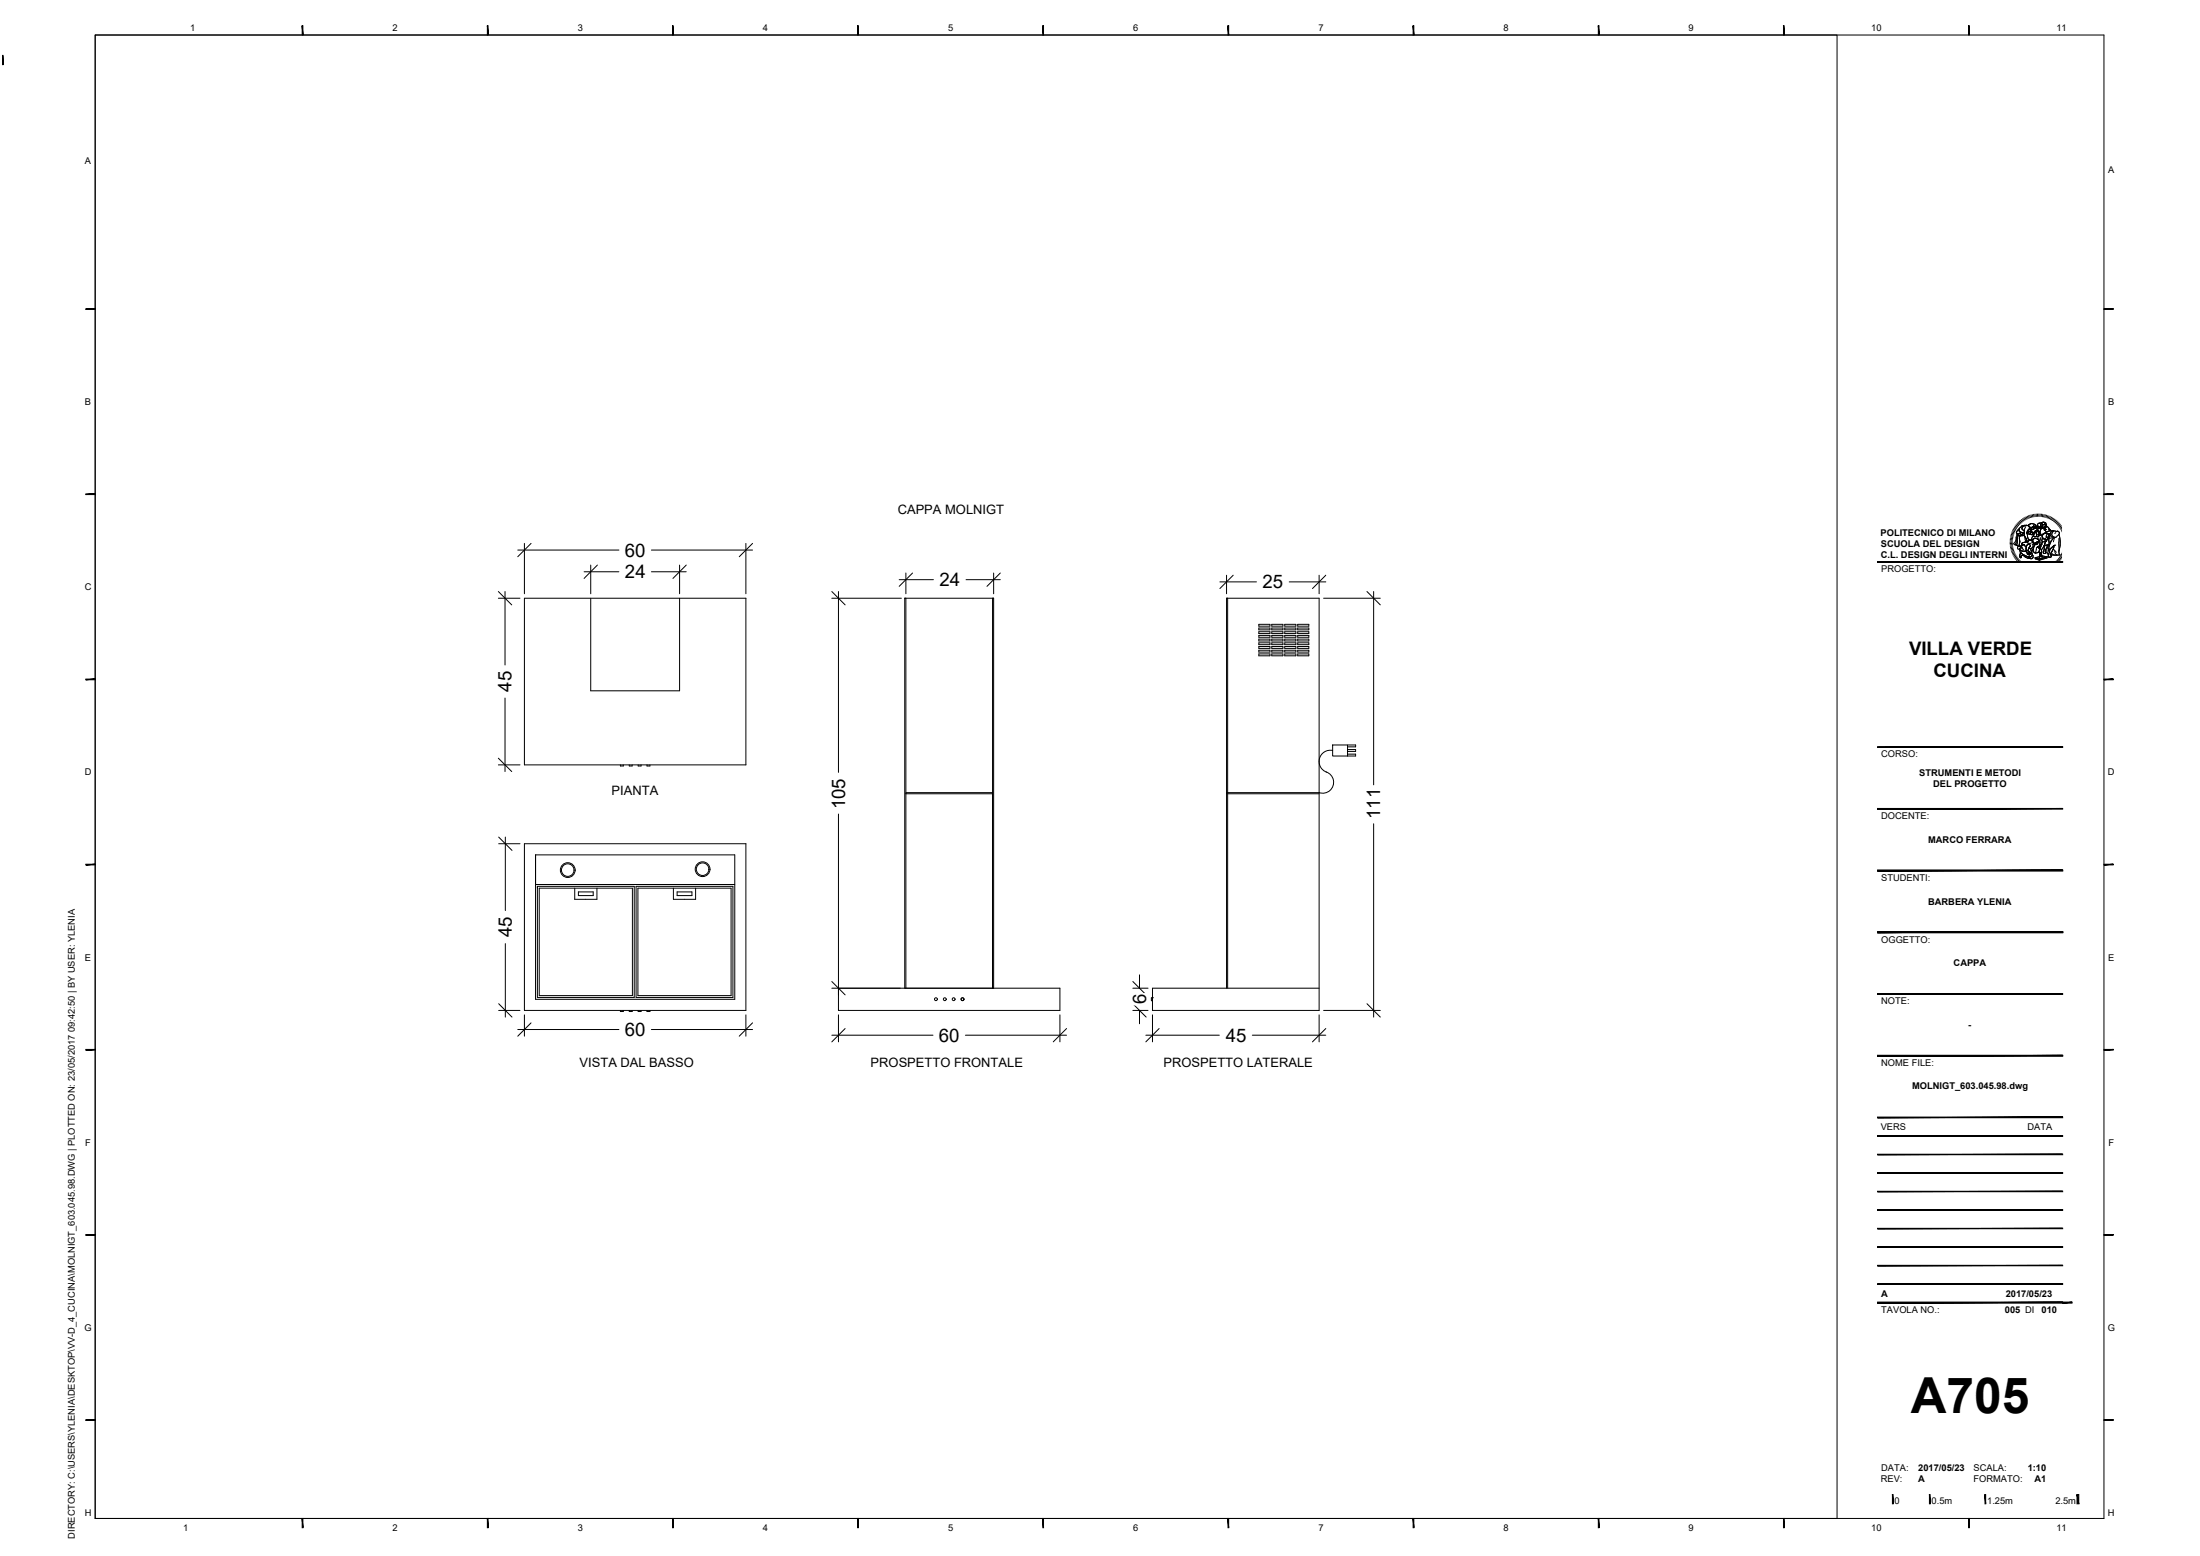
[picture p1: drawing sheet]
<svg xmlns="http://www.w3.org/2000/svg" width="594mm" height="420mm" viewBox="0 0 594 420" stroke-linecap="round" stroke-linejoin="round" font-family="sans-serif">
<!-- layer: ARREDI -->
<g fill="none" stroke="#000" stroke-width=".27">
<path d="M141.6 161.5h59.8v45h-59.8zM159.5 161.5v25h24v-25M244.6 161.5v105.3M268 161.5v105.3M331.5 161.5v105.3M339.9 168.6h3v.5h-3zM339.9 169.6h3v.5h-3zM339.9 170.6h3v.5h-3zM339.9 171.6h3v.5h-3zM339.9 172.6h3v.5h-3zM339.9 173.6h3v.5h-3zM339.9 174.6h3v.5h-3z"/>
<path d="M339.9 175.6h3v.5h-3zM339.9 176.6h3v.5h-3zM343.4 168.6h3v.5h-3zM343.4 169.6h3v.5h-3zM343.4 170.6h3v.5h-3zM343.4 171.6h3v.5h-3zM343.4 172.6h3v.5h-3zM343.4 173.6h3v.5h-3zM343.4 174.6h3v.5h-3zM343.4 175.6h3v.5h-3zM343.4 176.6h3v.5h-3zM346.9 168.6h3v.5h-3z"/>
<path d="M346.9 169.6h3v.5h-3zM346.9 170.6h3v.5h-3zM346.9 171.6h3v.5h-3zM346.9 172.6h3v.5h-3zM346.9 173.6h3v.5h-3zM346.9 174.6h3v.5h-3zM346.9 175.6h3v.5h-3zM346.9 176.6h3v.5h-3zM350.4 168.6h3v.5h-3zM350.4 169.6h3v.5h-3zM350.4 170.6h3v.5h-3zM350.4 171.6h3v.5h-3z"/>
<path d="M350.4 172.6h3v.5h-3zM350.4 173.6h3v.5h-3zM350.4 174.6h3v.5h-3zM350.4 175.6h3v.5h-3zM350.4 176.6h3v.5h-3zM167.5 206.5v.3h.8v-.3M169.9 206.5v.3h.8v-.3M172.3 206.5v.3h.8v-.3M174.7 206.5v.3h.8v-.3M244.6 214.3h23.4M244.6 214h23.4M331.2 214.3h25"/>
<path d="M331.2 214h25M358.1 208.4a2.95 2.95 0 0 1 1.9 3.8 2.95 2.95 0 0 1-3.8 1.8M359.9 201.2h4v2.9h-4zM359.9 202.6a3 3 0 0 0-3.6 2.2 3 3 0 0 0 2 3.7M363.9 201.2h2.2v.5h-2.2M363.9 203.6h2.2v.5h-2.2zM363.9 202.4h2.2v.5h-2.2zM141.6 227.8h59.8v45h-59.8zM144.6 230.8h53.8v39h-53.8zM144.6 238.8h53.8M145.1 239.3h26.2v30h-26.2zM145.6 239.8h25.2v29h-25.2z"/>
<path d="M155.2 239.8v3h6v-3M171.8 239.3h26.1v30h-26.1zM172.3 239.8h25.1v29h-25.1zM181.8 239.8v3h6v-3M156.2 240.8h4v1h-4zM182.8 240.8h4v1h-4zM167.5 272.8v.3h.8v-.3M169.9 272.8v.3h.8v-.3M172.3 272.8v.3h.8v-.3M174.7 272.8v.3h.8v-.3M226.4 266.8h59.8v6h-59.8zM244.3 266.8v-105.3h24v105.3"/>
<path d="M311.2 269.4h.1M311.2 269.4h-.3v.8h.3M331.2 266.8v-105.3h25v111.3h-45v-6h45"/>
<circle cx="153.3" cy="234.9" r="2"/>
<circle cx="153.3" cy="234.9" r="1.7"/>
<circle cx="189.7" cy="234.7" r="2"/>
<circle cx="189.7" cy="234.7" r="1.7"/>
<circle cx="252.7" cy="269.8" r=".39"/>
<circle cx="255.1" cy="269.8" r=".39"/>
<circle cx="257.5" cy="269.8" r=".39"/>
<circle cx="259.9" cy="269.8" r=".39"/>
</g>
<!-- layer: QUOTE -->
<g fill="none" stroke="#000" stroke-width=".27">
<path d="M25.7 9.5h470.4v400.5h-470.4zM136.4 159.7v19.9M139.8 148.5h27.3M141.6 146.7v13.6M157.7 154.4h9.4M159.5 152.6v7.7M175.9 148.5h27.3M175.9 154.4h9.4M183.5 152.6v7.7M201.4 146.7v13.6M226.4 159.7v48.9M242.8 156.5h9.3"/>
<path d="M244.6 154.7v5.6M260.9 156.5h9.2M268.3 154.7v5.6M329.4 157.1h9.9M331.2 155.3v5M348.1 157.1h9.9M356.2 155.3v5M370.9 159.7v52.2M134.6 161.5h5.8M224.6 161.5h18.8M357.4 161.5h15.3M136.4 188.5v19.8"/>
<path d="M134.6 206.5h5.8M226.4 219.8v48.8M134.7 227.8h5.7M136.5 226v19.9M370.9 222.4v52.2M136.5 254.8v19.8M134.7 272.8h5.7M139.8 278h27.3M141.6 274v5.8M175.9 278h27.3M201.4 274v5.8M224.6 279.5h27.3"/>
<path d="M224.6 266.8h18.5M226.4 274v7.3M260.7 279.5h27.3M286.2 274v7.3M305.9 266.8h4.1M305.9 272.8h4.1M307.7 263.2v3.7M307.7 272.8v3.6M309.4 279.5h19.9M311.2 274v7.3M338.2 279.5h19.8M356.2 274v7.3"/>
<path d="M357.4 272.8h15.3"/>
</g>
<!-- layer: 0 -->
<g fill="none" stroke="#000" stroke-width=".27">
<path d="M134.6 159.7l3.6 3.6M143.4 146.7l-3.6 3.6M161.3 152.6l-3.6 3.6M185.3 152.6l-3.6 3.6M203.2 146.7l-3.6 3.6M224.6 159.7l3.6 3.6M246.4 154.7l-3.6 3.6M270.1 154.7l-3.6 3.6M333 155.3l-3.6 3.6M358 155.3l-3.6 3.6M369.1 159.7l3.6 3.6M134.6 204.7l3.6 3.6"/>
<path d="M134.7 226l3.6 3.6M134.7 271l3.6 3.6M143.4 276.2l-3.6 3.6M203.2 276.2l-3.6 3.6M224.6 265l3.6 3.6M228.2 277.7l-3.6 3.6M288 277.7l-3.6 3.6M305.9 265l3.6 3.6M305.9 271l3.6 3.6M313 277.7l-3.6 3.6M358 277.7l-3.6 3.6M369.1 271l3.6 3.6"/>
</g>
<!-- layer: QUOTE -->
<g fill="#fff" stroke="#fff" stroke-width=".27">
<path d="M168.6 146.3v4.4l5.9-4.4zM168.6 150.7l5.9-4.4v4.4z"/>
<path d="M168.6 152.2v4.4l5.9-4.4zM168.6 156.6l5.9-4.4v4.4z"/>
<path d="M253.4 277.3v4.4l5.9-4.4zM253.4 281.7l5.9-4.4v4.4z"/>
<path d="M330.7 277.3v4.4l6-4.4zM330.7 281.7l6-4.4v4.4z"/>
<path d="M253.5 154.4v4.3l5.9-4.3zM253.5 158.7l5.9-4.3v4.3z"/>
<path d="M134.2 181v6.1h4.4zM134.2 181h4.4v6.1z"/>
<path d="M224.2 210v8.4h4.4zM224.2 210h4.4v8.4z"/>
<path d="M368.8 213.4v7.6h4.3zM368.8 213.4h4.3v7.6z"/>
<path d="M168.6 275.8v4.4l5.9-4.4zM168.6 280.2l5.9-4.4v4.4z"/>
<path d="M305.5 268.3v3.1h4.4zM305.5 268.3h4.4v3.1z"/>
<path d="M340.7 154.9v4.4l6-4.4zM340.7 159.3l6-4.4v4.4z"/>
<path d="M134.3 247.3v6.1h4.3zM134.3 247.3h4.3v6.1z"/>
</g>
<!-- layer: G-ANNO-LOGO -->
<g fill="none" stroke="#000" stroke-width=".27">
<path d="M546.5 139.9l.3 .6M546.8 139.7l.3 .6M547.1 139.5l.3 .6M547.4 139.4l.3 .6M547.8 139.2l.2 .7M548.1 139.1l.2 .7M548.4 139l.2 .7M548.8 139l.1 .6M549.1 138.9l.2 .7M549.5 138.8l.1 .7M549.8 138.8l.1 .7M550.2 138.8v.7"/>
<path d="M550.6 138.8v.7M550.9 138.8v.7M551.3 138.8l-.1 .7M551.6 138.9l-.1 .6M552 138.9l-.2 .7M552.3 139l-.1 .7M552.7 139.1l-.2 .7M553 139.2l-.2 .7M553.3 139.4l-.2 .6M553.7 139.5l-.3 .6M554 139.7l-.3 .6M554.3 139.8l-.4 .6"/>
<path d="M542.8 146.4h.6M542.8 146.1h.7M542.8 145.7l.7 .1M542.8 145.3l.7 .1M542.9 145l.7 .1M543 144.6l.6 .2M543.1 144.3l.6 .2M543.2 144l.6 .2M543.3 143.6l.6 .3M543.4 143.3l.7 .3M543.5 146.7l-.7 .1M543.5 147.1h-.7"/>
<path d="M543.5 147.4l-.7 .1M543.6 147.7l-.7 .1M543.6 143l.6 .3M543.6 148l-.6 .2M543.7 148.3l-.7 .2M543.8 142.7l.6 .3M543.8 148.6l-.6 .3M543.9 149l-.6 .2M543.9 142.3l.6 .4M544 149.3l-.6 .2M544.1 147.1l.4 .2M544.1 147.1h.1"/>
<path d="M544.1 142.1l.6 .3M544.2 149.5l-.6 .4M544.3 149.8l-.6 .4M544.4 141.8l.5 .4M544.5 150.1l-.6 .4M544.6 141.5l.5 .4M544.7 150.4l-.6 .4M544.7 144h.1M544.7 144v.5M544.7 144.5l-.2 .4-.2 1.2-.5 .7 .3 .3M544.7 144.5h.1M544.8 141.2l.5 .5"/>
<path d="M544.8 147.4h.4M544.8 147.3l.4 .1M544.8 144.5l-.2 .6-.1 1.3-.4 .7M544.8 144.5h.1M544.8 144.5l.3 .1M544.9 150.7l-.6 .4M545.1 141l.4 .4M545.1 150.9l-.6 .4M545.1 144.6l-.3 .5-.1 1.4-.2 .7 .3 .2M545.1 144.6h1.6M545.1 144.6l-.3 .6v1.2l-.3 .8 .3 .1M545.1 144.6h.4"/>
<path d="M545.1 144.6h.1M545.2 147.4l.2 .1M545.2 147.4a.4 .4 0 0 0-.5 .5 .4 .4 0 0 0 .6 .2M545.2 143.3l.3 .3 .7 .3M545.3 147l.1 .4M545.3 142.8l-.8 .8 .2 .4M545.3 147v.4h-.1M545.3 142.8h.1M545.3 142.8l-.1 .5M545.3 151.2l-.5 .4M545.3 148.2h.1M545.3 142.7v.1"/>
<path d="M545.3 146.8v.2M545.3 140.7l.5 .5M545.3 148.1v.1M545.3 148.2l.2 .3M545.4 147.5l.4 .1M545.4 147.4h.1M545.4 146.3v1.1M545.4 146.3l-.1 .5M545.5 148.5l.6 .3 1-.1M545.5 148.5l.1 .7M545.5 148.5h.1M545.5 151.4l-.5 .5"/>
<path d="M545.5 144.7l-.2 .6 .1 1M545.5 144.6v.1M545.6 140.5l.4 .5M545.6 149.2v.2a.83 .83 0 0 0 0 1.2l.2-.1M545.6 149.2h.1M545.7 149.2l.7 .6 1.4 .6M545.7 151.6l-.4 .5M545.8 147.6h.1M545.8 147.6l.2 .3M545.9 150.4l-.1 .1M545.9 140.3l.4 .5M545.9 142.1l-.6 .6"/>
<path d="M546 147.9l-.7 .2M546 147.9l.5 .6M546 147.9h.1M546 151.8l-.4 .6M546 147.1l.2 .1M546.2 140.1l.4 .5M546.2 147.2l-.4 .4M546.2 147.2h.1M546.2 143.9l.3 .1M546.2 152l-.4 .6M546.4 147h.1M546.4 147l.7 .7"/>
<path d="M546.4 147l-.2 .2M546.5 152.2l-.4 .6M546.5 144h.1M546.5 144l-.5 .3-1.3-.3M546.6 144h-.1M546.6 144h.1M546.6 144l.1 .6M546.6 143.2v.1M546.6 143.3v.7M546.7 144.6h-1.2M546.7 144.6h.1M546.7 144.6l.6 1.1-.1 .5"/>
<path d="M546.8 152.4l-.4 .6M546.8 144.9l.2 1.4M547 142.2l-.4 1M547.1 152.6l-.4 .5M547.1 148.7l.4 .9M547.1 148.7h.1M547.1 147.7h.1M547.2 147.7l-.1 1M547.2 146.2l-.4 .2a.6 .6 0 0 0-.8 .7M547.2 146.2h.1M547.3 143.9l.1 .3a1.44 1.44 0 0 0 .5 1.5M547.3 143.9h.1"/>
<path d="M547.3 143.8v.1M547.3 141.9l-1.4 .2M547.3 141.9h.1M547.3 141.9a.87 .87 0 0 0-.9 .2 .87 .87 0 0 0-.2 .9l.4 .2M547.3 141.9l.4 .1M547.4 152.7l-.4 .6M547.5 149.6v.1M547.5 143.3l-.2 .5M547.6 143.7v.1M547.6 143.7l-.3 .2M547.6 143.8v.1M547.6 143.9l.3 .4h.5"/>
<path d="M547.6 143.7v.2M547.6 148.7l.5 .4M547.6 152.8l-.2 .7M547.7 146.9l.1 .1a.44 .44 0 0 1 .5 .3 .44 .44 0 0 1-.3 .5l-.1 .2M547.7 146.9l-.5 .8M547.7 142l.3 .3M547.7 141.9h.1M547.7 141.9v.1M547.7 146l-.1 .3-.4-.1M547.7 146h.1M547.7 149.6l-.2 .1M547.7 149.5v.1"/>
<path d="M547.7 149.5h.1M547.7 149.5l.2 .3M547.8 148.3l-.2 .4M547.8 150.4h.1M547.8 150.4l.4 .2M547.8 141.7l-.1 .2M547.8 149.3l.4 .4M547.8 149.3l.2 .5M547.8 149.3h.1M547.9 142.9l-.4 .4M547.9 142.9v.1M547.9 148l.4 .1"/>
<path d="M547.9 148l-.1 .3M547.9 149.8h.1M547.9 145.7l.3 .1M547.9 153l-.2 .6M548 142.3l-.1 .6M548 142.2l.3 .2M548 149.3l.4 .1M548 149.3l.1 .2M548 149.8h.1M548 149.8h-.1M548 142.2v.1M548 142.3l.3 .1"/>
<path d="M548.1 149.1l.3 .3M548.1 149.5l.1 .2M548.2 141.5l-.4 .2M548.2 145.8l-.5 .2M548.2 145.8h.1M548.2 145.8l.6 .3M548.3 153.1l-.3 .6M548.3 143.8l.1 .5M548.3 143.4l-.7 .3M548.3 143.4h.1M548.3 143.4l.3 .3M548.3 148.1h.1"/>
<path d="M548.3 148.1l.3 1a.8 .8 0 0 1 .1 1 .8 .8 0 0 1-.9 .3M548.4 149.4h.1M548.4 143.2h.1M548.4 143.2l-.3 .1M548.4 143.2l-.1 .2M548.4 146.7l-.7 .2M548.5 143.7l-.2 .1M548.5 143.7h.1M548.5 142.8l.4 .2M548.5 142.8l-.1 .4M548.5 142.8l-.6 .2M548.5 142.8h.1"/>
<path d="M548.6 153.2l-.2 .6M548.6 143.7h.1M548.6 146.4l.7 .5M548.6 142.4h-.3M548.7 143.7h.1M548.7 143.7l-.2 .1M548.7 146.8l.3 .5-.1 .5M548.8 148.7l.8 .6M548.8 141.4l-.6 .1M548.8 141.4l.5 .2M548.8 143.7h.2M548.8 143.7h-.1"/>
<path d="M548.8 146.1h.1M548.8 146.1l.1 .2M548.8 149.8l.2 .2zM548.8 146.1l.4 .6M548.8 142.3l-.2 .1M548.9 147.8h.1M548.9 147.8l-.6 .3M548.9 153.2l-.2 .7M548.9 146.3l.3 .3M548.9 143h.1M549 150a.65 .65 0 0 1-.3 .8 .65 .65 0 0 1-.8 0l-1.3-.6a.44 .44 0 0 0-.5-.3 .44 .44 0 0 0-.3 .4l.1 .1M549 143.7l.2 .1-.3 .1a.34 .34 0 0 1-.1 .4 .34 .34 0 0 1-.4 0"/>
<path d="M549 142.8h.1M549 142.9l-.1 .1M549 142.8v.1M549.1 145.6l-.3 .5M549.1 145.6a.44 .44 0 0 0-.2 .7M549.1 142.4l.2 .1M549.1 144.7l-.5 .8v.5l.2 .1M549.1 144.7l.2 .2M549.1 144.7l.2 .1M549.1 144.7l-.4 .5-.1 .8M549.1 148.1l-.5 .8M549.1 148.1h.1"/>
<path d="M549.1 148.1l-.3 .6M549.1 148.1l.1 .9M549.1 142l.1 .1M549.1 142l-.3 .3M549.1 142l.2 .1M549.2 144.4l-.1 .3M549.2 144.4h.1M549.2 142.4l-.1 .1M549.2 146.6v.1M549.2 142.8h-.2M549.2 142.8h.1M549.2 153.3l-.1 .7"/>
<path d="M549.2 146.7l.1 .2M549.2 142.1h.1M549.2 146.7h.1M549.2 146.7l.3 .2M549.2 146.7l.1 .5M549.2 146.7l.1 .3M549.3 147.5l-.2 .6M549.3 144.3l-.1 .1M549.3 144.2l-.2 .5M549.3 146.9l.2 .1M549.3 142.1l.2 .1M549.3 144.1v.1"/>
<path d="M549.3 144.1v.2M549.3 141.6l.3 .2M549.3 147l-.1 .6-.3 .2M549.3 147v.2M549.3 144.8l.5 .1M549.3 147.2l-.2 .9M549.3 147.2h.1M549.3 147.2l-.1 .4-.3 .2M549.4 146.8l-.1 .1M549.4 146.8l.2 .2h.3M549.5 146.9l.4 .1M549.5 142.2h.1"/>
<path d="M549.5 142.2l-.3 .6M549.5 153.4l-.1 .6M549.6 142.5l-.1 .1h.3a.44 .44 0 0 0 .7 .1M549.6 143.4l-.3 .7M549.6 150.6v.3l1.1 .4M549.6 150.6h.1M549.6 150.6l1.1 .4M549.6 141.8l.1 .3M549.7 146.6l-.5 .1M549.7 142.1l-.2 .1M549.8 142.4l-.2 .1M549.8 153.4v.7"/>
<path d="M549.8 142.4h.1M549.9 143.3l-.3 .1M549.9 143.3l.4-.1 .4 .4M549.9 143.3l.5-.1 .3 .4M549.9 146.4l-.2 .2M549.9 142.4l.4 .1M549.9 142.4h.1M549.9 144.2l.6 .1M549.9 146.9h.1M549.9 147.8l-.3 1.5M549.9 147h-.4M550 145.4l-.6-.1-.3 .3"/>
<path d="M550 145.4l.2 .2M550 144.4v.2M550 144.4l-.1 .4M550 144.6l-.2 .3M550 146.5l.1 .1M550 146.8h.1M550.1 149.3h-.5M550.1 146.6h-.1M550.1 146.8l-.2 .2M550.1 143.6h.1M550.2 142h.1M550.2 142l.5 .3 .1 .3"/>
<path d="M550.2 142l-.3 .4M550.2 153.4l-.1 .7M550.2 143.5l-.2 .2M550.2 146.3l-.6 .4-.4 .1v-.2M550.2 146.3l-.3 .1M550.2 146.3h.2M550.2 141.6v.4M550.2 145.6l.5 .6-.5 .1M550.2 145.6h.1M550.2 145.6l-.9-.2-.5 .7M550.3 142.5h.1M550.3 142.5v-.1l.2 .3"/>
<path d="M550.3 142.5v.1M550.3 144.9v.7M550.3 145.6l.4 .5-.3 .2M550.3 147.6l.2 .3h.3M550.4 147.6h-.1M550.4 146.3l-.3 .5M550.4 143.4l.2 .3-.1 .1M550.5 143.5a.43 .43 0 0 0-.7-.1 .43 .43 0 0 0 .1 .7l.1 .3M550.5 143.5l.1 .2M550.5 143.5v.1M550.5 153.4v.7M550.5 142.7h.1"/>
<path d="M550.5 144.3h.1M550.5 144.3l.1 .3M550.5 144.3l.2 .3M550.6 141.3l-.4 .3M550.6 143.7v.1M550.6 143.7h.1M550.6 144.6h.1M550.6 144.6l-.2 .3-.5-.1M550.6 143.9l-.2 .1M550.6 144.6l-.2 .3h-1.1M550.6 143.7l.1 .3M550.6 144.6l-.2 .3h-.5"/>
<path d="M550.6 143.8l.1 .2M550.7 149.2h.1M550.7 149.2l-.6 .1M550.7 143.6l.1 .1M550.7 149.2l.1 .6M550.7 144v.2M550.7 144.2l-.1 .4M550.7 144.2l-.2 .1M550.7 144.6h.1M550.7 151.1h.1M550.7 151.2h.1M550.8 142.6l.1-.1 .1 .2-.1 .7"/>
<path d="M550.8 142.6h.1M550.8 142.6l-.3 .1M550.8 150.3h.1M550.8 150.3l-1.2 .3M550.8 143.8l.1 .3M550.8 143.7h.1M550.8 147.5v.2M550.8 141.3h-.2M550.8 147.9v.3M550.8 144.6h-.1M550.8 143.7v.3M550.8 147.7v.2"/>
<path d="M550.8 147.1h.1M550.8 147.1l-.2 .6-.2-.1M550.8 149.8h.1M550.8 153.4l.1 .7M550.8 149.8v.5M550.8 150.3l-.1 .4 .1-.4M550.8 144l.1 .1M550.8 142.2l.2 .4M550.9 144.2v.1M550.9 144.2l.6 .1M550.9 144.1v.1M550.9 144.1l.1 .2"/>
<path d="M550.9 144.3l-.1 .3M550.9 143.4l-.1 .3M550.9 143.4l-.1 .4M550.9 144.1h.1M550.9 148l-.1 .2M550.9 148h.1M551 148l-.3 1.2M551 144.3l-.2 .3M551 147.5l-.2 .2M551 144.4l.4 .2M551 145.2l-.2 1.3M551.1 149.6l.3 .6"/>
<path d="M551.1 149.6l-.3 .7M551.1 146.3l-.3 .3v.5M551.1 153.4l.1 .7M551.2 142.7l-.1 .1M551.2 147h.1M551.2 147l-.4 .1M551.2 147l-.2 1M551.2 149.3v-.2l-.2 .1-.2 .6M551.2 145.2l-.4 .9M551.2 149.3l.2 .9M551.2 149.3l.2 1.2-.3-.9M551.3 141.2l-.3 .7 .2 .8"/>
<path d="M551.3 141.2h.1M551.3 141.2l-.5 .1M551.3 150.2l-.5 .1M551.4 142.3l-.1 .4-.2 .1M551.4 142.3h.1M551.4 142.3l.2 .3 .5-.1M551.4 142.2a.61 .61 0 0 1 .8-.6l.2 .4-.3 .4M551.4 142.2v.1M551.4 142.2h.1M551.4 144.6l.1 .5M551.5 144.5v.3M551.5 141.1l-.2 .1"/>
<path d="M551.5 141.1l.5-.1 .4 .2M551.5 153.3l.1 .7M551.5 144.4l-.1 .2M551.5 145.1l.7 .7M551.5 144.8v.3M551.5 144.3h.1M551.5 144.3v.2M551.5 145.1l.1 .2M551.5 142h.3M551.6 146.3l-.4 .7M551.6 146.3h.1M551.6 150.1l-.8 .2"/>
<path d="M551.6 150.1l-.3 .1M551.6 150.1l1.2 .3M551.6 145.3v.1a.62 .62 0 0 0 0 .9M551.6 142.4l.1 .1M551.6 145.3h.1M551.6 142v.1M551.7 142.3l.1 .1M551.8 149.2l.1 .2M551.8 153.3l.1 .6M551.8 149v.2M551.8 148.8v.2M552 148.4l-.2 .4"/>
<path d="M552 148.5l-.2 .3M552 147.4h.1M552 142.2h.2M552 147.4v.7M552 148.1v.3M552 147.3l-.3 .5a1.52 1.52 0 0 0-.4 1.5h-.1M552 147.3v.8M552 147.3h.1M552.1 147.3h.1M552.1 147.3l-.1 .1M552.1 142.2v.1M552.1 142.5v.7"/>
<path d="M552.1 153.2l.2 .7M552.1 142.4v.1M552.1 143.1v.1M552.1 143v.1M552.2 143l-.1 .2M552.2 143l-.1 .1M552.2 143h-.1M552.2 143h.1M552.3 143h.1M552.3 143l.3 .6M552.3 143h-.1M552.3 145.5h.1"/>
<path d="M552.3 143.9h.2M552.3 143.9h.1M552.3 143.9l-.8 .4M552.4 149.1l.1 .2-.1 .1M552.4 149.4h-.5M552.4 146.2l-.8 .1M552.4 149.1l.1 .1-.1 .2M552.4 146.2h.1M552.4 145.8h-.2M552.4 146.2l-.4 1.1M552.4 141.2l.1 .8M552.4 153.1l.2 .7"/>
<path d="M552.5 143.9l.1 .1M552.5 145.4l-.3 .1M552.5 143.9l.3 .2a.64 .64 0 0 1 .8 .4 .64 .64 0 0 1-.4 .8l-.5 .5h-.3M552.5 143.9l-1 .5M552.5 142l-.2 1M552.5 142h.1M552.5 142l.7 .5 .2 .5M552.5 145.7l-.1 .1M552.6 144l.5 .1M552.6 144h.1M552.6 143.7l-.3 .2M552.6 143.6v.1"/>
<path d="M552.7 148l-.4 .5 .1 .6M552.7 153l.3 .7M552.8 150.4v.3l-2.1 .6v-.3M552.8 150.4l-2.1 .6M552.8 143.6l-.2 .1M552.8 147.2h.1M552.8 147.2l-.8 .1M552.8 147.2l-.7 .1M552.8 147.2l-.1 .8M552.9 145.6l-.5 .6M552.9 145.6h.1M552.9 145.6l-.7 .2"/>
<path d="M553 145.5l.2-.3 .1 .1-.1 1.9M553 145.5l-.1 .1M553 152.9l.3 .6M553.1 145.1l-.1 .4M553.1 144.1l.3 .1 .2 .3M553.1 144.1l.1 .5-.2 .4a.25 .25 0 0 1-.4 .2 .25 .25 0 0 1 0-.4v-.2a.43 .43 0 0 0-.2-.6 .43 .43 0 0 0-.6 .3l-.3 .5M553.1 142.9l.3 .2M553.1 145.3h.1M553.2 147.2h-.4M553.2 147.2l-.1 .3a1.88 1.88 0 0 0-.1 2.1l.2 .2M553.2 148.5l-.1 .3 .3 .2M553.2 147.2h.1"/>
<path d="M553.3 152.8l.3 .6M553.4 149.2l-.1 .3a.52 .52 0 0 0 .1 .9 .37 .37 0 0 0 .5-.1 .37 .37 0 0 0-.1-.5M553.4 143h.1M553.4 143.1l.3 .2M553.4 143v.1M553.5 148.3l-.2 .2M553.5 148.3h.1M553.5 148.3l-.1 .9M553.6 144.5l-.6 1M553.6 144.5l.9 .7M553.6 143.3l-.8 .3M553.6 146.1l.1 .5"/>
<path d="M553.6 152.6l.3 .6M553.7 143.3h-.1M553.7 143.3l-.9 .3M553.7 143.3l.5 .1M553.8 149.8l1.1 .1M553.9 152.5l.4 .6M554.1 145.2l-.9 .1M554.1 149.5l.6 .4M554.2 152.3l.4 .6M554.2 143.4h.1M554.2 143.4l-.7 .9-.9-.3M554.3 143.3l-1.7 .4"/>
<path d="M554.5 152.1l.3 .6M554.5 148.3l.8 .8M554.5 145.2a6.7 6.7 0 0 0-1.4 3.5l.2-.2M554.5 145.2h.1M554.6 143.4a.93 .93 0 0 0-.5 1 .93 .93 0 0 0 .9 .7M554.6 143.4l.7 .1M554.6 143.4h-.4M554.6 143.4l.6 .1M554.6 140l-.4 .6M554.6 147.3h.1M554.6 147.3l-1.1 1M554.6 147.3l-.8 2.5"/>
<path d="M554.7 151.9l.4 .6M554.8 145.2l-.3 1.1M554.9 148.7l.2 .8 .4 .4M554.9 140.2l-.4 .6M555 151.7l.4 .5M555 145.1l-.5 .1M555 145.1h.1M555.1 147.2l-.5 .1M555.1 143.8l-.2 .3M555.2 140.4l-.4 .6M555.2 151.5l.5 .5M555.2 143.5a.56 .56 0 0 1 .8 .2 .56 .56 0 0 1-.2 .8l-.8 .6"/>
<path d="M555.3 143.5a.5 .5 0 0 1 .7 .1 .5 .5 0 0 1 0 .7l.2 1.1a8.3 8.3 0 0 1-.2 3.7l.3 .7M555.4 151.3l.5 .5M555.5 140.7l-.5 .5M555.7 151l.5 .5M555.7 140.9l-.4 .5M555.9 150.8l.5 .4M555.9 145.4l.1 3.3M556 141.2l-.5 .4M556 144.3a7.3 7.3 0 0 1 0 4.4M556 148.7v.7l.3 .4M556.1 150.5l.5 .4M556.2 141.4l-.5 .5"/>
<path d="M556.3 149.8l-1.4 .1M556.3 150.3l.5 .3M556.4 141.7l-.5 .4M556.4 150l.6 .3M556.6 149.7l.6 .3M556.6 142l-.5 .4M556.7 149.4l.6 .3M556.9 142.3l-.6 .3M556.9 149.1l.6 .3M557 148.8l.6 .2M557 142.6l-.5 .3M557.1 148.5l.6 .2"/>
<path d="M557.2 148.2l.6 .2M557.2 142.9l-.6 .3M557.3 147.9l.6 .1M557.3 147.6l.7 .1M557.4 147.2l.6 .1M557.4 143.2l-.6 .3M557.4 146.9l.7 .1M557.4 146.7h.7M557.5 143.5l-.6 .3M557.6 143.9l-.6 .2M557.8 144.2l-.7 .2M557.9 144.6l-.7 .1"/>
<path d="M557.9 144.9l-.6 .1M558 145.2l-.7 .2M558 145.6l-.6 .1M558.1 146h-.7M558.1 146.3h-.7"/>
</g>
<!-- layer: G-ANNO-TTLB -->
<g fill="#fff" stroke="#fff" stroke-width=".27">
<path d="M532 151.7l30.7 4.3-5.7-4.3zM532 151.7l30.7 4.3h-30.7z"/>
<path d="M557 137.2h5.7l-5.7 14.5zM562.7 137.2l-5.7 14.5 5.7 4.3z"/>
</g>
<path d="M532 151.7h25v-14.5h5.7v18.8h-30.7z" fill="none" stroke="#fff" stroke-width=".27"/>
<g fill="#000" stroke="#000" stroke-width=".27">
<path d="M.7 15l.1 2.5zM.7 15l.1 2.5z"/>
<path d="M81.6 7l.2 2.5v-2.5zM81.6 7l.2 2.5h-.2z"/>
<path d="M131.6 7l.2 2.5v-2.5zM131.6 7l.2 2.5h-.2z"/>
<path d="M181.6 7l.2 2.5v-2.5zM181.6 7l.2 2.5h-.2z"/>
<path d="M231.6 7l.2 2.5v-2.5zM231.6 7l.2 2.5h-.2z"/>
<path d="M281.6 7l.2 2.5v-2.5zM281.6 7l.2 2.5h-.2z"/>
<path d="M331.6 7l.2 2.5v-2.5zM331.6 7l.2 2.5h-.2z"/>
<path d="M381.6 7l.2 2.5v-2.5zM381.6 7l.2 2.5h-.2z"/>
<path d="M431.6 7l.2 2.5v-2.5zM431.6 7l.2 2.5h-.2z"/>
<path d="M481.6 7l.2 2.5v-2.5zM481.6 7l.2 2.5h-.2z"/>
<path d="M531.6 7l.2 2.5v-2.5zM531.6 7l.2 2.5h-.2z"/>
<path d="M23.2 83.5h2.5v-.1zM23.2 83.4h2.5l-2.5 .1z"/>
<path d="M568.1 83.5h2.5v-.1zM568.1 83.4h2.5l-2.5 .1z"/>
<path d="M23.2 133.5h2.5v-.1zM23.2 133.4h2.5l-2.5 .1z"/>
<path d="M568.1 133.5h2.5v-.1zM568.1 133.4h2.5l-2.5 .1z"/>
<path d="M507 151.8h50v-.2zM507 151.6h50l-50 .2z"/>
<path d="M23.2 183.6h2.5v-.2zM23.2 183.4h2.5l-2.5 .2z"/>
<path d="M568.1 183.6h2.5v-.2zM568.1 183.4h2.5l-2.5 .2z"/>
<path d="M507 218.5h50v-.2zM507 218.3h50l-50 .2z"/>
<path d="M507 201.8h50v-.2zM507 201.6h50l-50 .2z"/>
<path d="M23.2 233.5h2.5v-.1zM23.2 233.4h2.5l-2.5 .1z"/>
<path d="M507 235v.2l50-.2zM507 235.2l50-.2v.2z"/>
<path d="M507 235.2h50v-.2zM507 235h50l-50 .2z"/>
<path d="M568.1 233.5h2.5v-.1zM568.1 233.4h2.5l-2.5 .1z"/>
<path d="M507 251.6v.2l50-.2zM507 251.8l50-.2v.2z"/>
<path d="M507 251.6v.2l50-.2zM507 251.8l50-.2v.2z"/>
<path d="M507 251.6v.2l50-.2zM507 251.8l50-.2v.2z"/>
<path d="M507 251.6v.2l50-.2zM507 251.8l50-.2v.2z"/>
<path d="M507 268.3v.2l50-.2zM507 268.5l50-.2v.2z"/>
<path d="M23.2 283.6h2.5v-.2zM23.2 283.4h2.5l-2.5 .2z"/>
<path d="M507 285v.2l50-.2zM507 285.2l50-.2v.2z"/>
<path d="M507 285v.2l50-.2zM507 285.2l50-.2v.2z"/>
<path d="M568.1 283.6h2.5v-.2zM568.1 283.4h2.5l-2.5 .2z"/>
<path d="M507 316.7h50zM507 316.8l50-.1z"/>
<path d="M507 311.7h50zM507 311.8l50-.1z"/>
<path d="M507 306.7h50zM507 306.8l50-.1z"/>
<path d="M507 301.6v.2l50-.2zM507 301.8l50-.2v.2z"/>
<path d="M23.2 333.5h2.5v-.1zM23.2 333.4h2.5l-2.5 .1z"/>
<path d="M507 336.7h50zM507 336.8l50-.1z"/>
<path d="M507 331.7h50zM507 331.8l50-.1z"/>
<path d="M507 326.7h50zM507 326.8l50-.1z"/>
<path d="M507 321.7h50zM507 321.8l50-.1z"/>
<path d="M568.1 333.5h2.5v-.1zM568.1 333.4h2.5l-2.5 .1z"/>
<path d="M507 351.6v.2l50-.2zM507 351.8l50-.2v.2z"/>
<path d="M507 351.6v.2l50-.2zM507 351.8l50-.2v.2z"/>
<path d="M507 346.7h50zM507 346.8l50-.1z"/>
<path d="M507 341.7h50zM507 341.8l50-.1z"/>
<path d="M557 351.8h2.5v-.2zM557 351.6h2.5l-2.5 .2z"/>
<path d="M557 351.8h2.5v-.2zM557 351.6h2.5l-2.5 .2z"/>
<path d="M23.2 383.5h2.5v-.1zM23.2 383.4h2.5l-2.5 .1z"/>
<path d="M568.1 383.5h2.5v-.1zM568.1 383.4h2.5l-2.5 .1z"/>
<path d="M81.6 410l.2 2.5v-2.5zM81.6 410l.2 2.5h-.2z"/>
<path d="M131.6 410l.2 2.5v-2.5zM131.6 410l.2 2.5h-.2z"/>
<path d="M181.6 410l.2 2.5v-2.5zM181.6 410l.2 2.5h-.2z"/>
<path d="M231.6 410l.2 2.5v-2.5zM231.6 410l.2 2.5h-.2z"/>
<path d="M281.6 410l.2 2.5v-2.5zM281.6 410l.2 2.5h-.2z"/>
<path d="M331.6 410l.2 2.5v-2.5zM331.6 410l.2 2.5h-.2z"/>
<path d="M381.6 410l.2 2.5v-2.5zM381.6 410l.2 2.5h-.2z"/>
<path d="M431.6 410l.2 2.5v-2.5zM431.6 410l.2 2.5h-.2z"/>
<path d="M481.6 410l.2 2.5v-2.5zM481.6 410l.2 2.5h-.2z"/>
<path d="M511 403.6v2.5h.2zM511 403.6h.2v2.5z"/>
<path d="M521 403.6l.2 2.5v-2.5zM521 403.6l.2 2.5h-.2z"/>
<path d="M531.6 410l.2 2.5v-2.5zM531.6 410l.2 2.5h-.2z"/>
<path d="M536 403.6l.2 2.5v-2.5zM536 403.6l.2 2.5h-.2z"/>
<path d="M560.9 403.6l.4 2.5v-2.5zM560.9 403.6l.4 2.5h-.4z"/>
</g>
<path d="M25.7 9.5h542.4v400.5h-542.4z" fill="none" stroke="#000" stroke-width=".27"/>
<text font-size="13.4" x="516" y="381.5">A705</text>
<g font-size="5">
<text x="168.7" y="150.3">60</text>
<text x="168.8" y="156.2">24</text>
<text x="253.7" y="158.3">24</text>
<text x="340.9" y="158.9">25</text>
<text x="515.5" y="176.9">VILLA VERDE</text>
<text x="522.1" y="182.9">CUCINA</text>
<text x="138.2" y="186.8" transform="rotate(-90 138.2 186.8)">45</text>
<text x="228.2" y="218.5" transform="rotate(-90 228.2 218.5)">105</text>
<text x="372.7" y="221.2" transform="rotate(-90 372.7 221.2)">111</text>
<text x="138.2" y="253.1" transform="rotate(-90 138.2 253.1)">45</text>
<text x="309.5" y="271.2" transform="rotate(-90 309.5 271.2)">6</text>
<text x="168.7" y="279.8">60</text>
<text x="253.5" y="281.3">60</text>
<text x="331" y="281.3">45</text>
</g>
<g font-size="3.5">
<text x="242.4" y="138.8">CAPPA MOLNIGT</text>
<text x="165.2" y="214.8">PIANTA</text>
<text x="156.5" y="288">VISTA DAL BASSO</text>
<text x="235.1" y="288">PROSPETTO FRONTALE</text>
<text x="314.2" y="288">PROSPETTO LATERALE</text>
</g>
<g font-size="2.5">
<text x="51.3" y="8.3">1</text>
<text x="106" y="8.3">2</text>
<text x="156" y="8.3">3</text>
<text x="206" y="8.3">4</text>
<text x="256" y="8.3">5</text>
<text x="306" y="8.3">6</text>
<text x="356" y="8.3">7</text>
<text x="406" y="8.3">8</text>
<text x="456" y="8.3">9</text>
<text x="505.3" y="8.3">10</text>
<text x="555.3" y="8.3">11</text>
<text x="23" y="44.4">A</text>
<text x="569.3" y="46.7">A</text>
<text x="23" y="109.4">B</text>
<text x="569.3" y="109.4">B</text>
<text x="507.8" y="144.7">POLITECNICO DI MILANO</text>
<text x="507.9" y="147.7">SCUOLA DEL DESIGN</text>
<text x="507.9" y="150.7">C.L. DESIGN DEGLI INTERNI</text>
<text x="508" y="154.5">PROGETTO:</text>
<text x="22.9" y="159.4">C</text>
<text x="569.2" y="159.4">C</text>
<text x="22.9" y="209.4">D</text>
<text x="508" y="204.5">CORSO:</text>
<text x="518.3" y="209.4">STRUMENTI E METODI</text>
<text x="569.2" y="209.4">D</text>
<text x="522" y="212.5">DEL PROGETTO</text>
<text x="508" y="221.2">DOCENTE:</text>
<text x="520.7" y="227.6">MARCO FERRARA</text>
<text x="508" y="237.9">STUDENTI:</text>
<text x="520.7" y="244.3">BARBERA YLENIA</text>
<text x="508" y="254.5">OGGETTO:</text>
<text x="23" y="259.4">E</text>
<text x="527.5" y="261">CAPPA</text>
<text x="569.3" y="259.4">E</text>
<text x="508" y="271.2">NOTE:</text>
<text x="531.5" y="277.6">-</text>
<text x="508" y="287.8">NOME FILE:</text>
<text x="516.3" y="294.1">MOLNIGT_603.045.98.dwg</text>
<text x="507.9" y="305.1">VERS</text>
<text x="547.5" y="305.1">DATA</text>
<text x="23" y="309.4">F</text>
<text x="569.4" y="309.4">F</text>
<text x="508" y="350.1">A</text>
<text x="541.6" y="350.1">2017/05/23</text>
<text x="22.8" y="359.4">G</text>
<text x="508" y="354.7">TAVOLA NO.:</text>
<text x="541.4" y="354.7">005 DI</text>
<text x="551.3" y="354.7">010</text>
<text x="569.1" y="359.4">G</text>
<text x="507.9" y="400.1">REV:</text>
<text x="508" y="397.2">DATA:</text>
<text x="518" y="400.1">A</text>
<text x="518" y="397.1">2017/05/23</text>
<text x="532.9" y="397.1">SCALA:</text>
<text x="532.9" y="400.1">FORMATO:</text>
<text x="547.5" y="397.1">1:10</text>
<text x="549.4" y="400.1">A1</text>
<text x="511.6" y="406.1">0</text>
<text x="521.6" y="406.1">0.5m</text>
<text x="536.6" y="406.1">1.25m</text>
<text x="555" y="406.1">2.5m</text>
<text x="22.9" y="409.4">H</text>
<text x="49.5" y="413.4">1</text>
<text x="106" y="413.4">2</text>
<text x="156" y="413.4">3</text>
<text x="206" y="413.4">4</text>
<text x="256" y="413.4">5</text>
<text x="306" y="413.4">6</text>
<text x="356" y="413.4">7</text>
<text x="406" y="413.4">8</text>
<text x="456" y="413.4">9</text>
<text x="505.3" y="413.4">10</text>
<text x="555.3" y="413.4">11</text>
<text x="569.2" y="409.4">H</text>
<text x="20.2" y="415.5" transform="rotate(-90 20.2 415.5)">DIRECTORY: C:\USERS\YLENIA\DESKTOP\VV-D_4_CUCINA\MOLNIGT_603.045.98.DWG | PLOTTED ON: 23/05/2017 09:42:50 | BY USER: YLENIA</text>
</g>
</svg>
